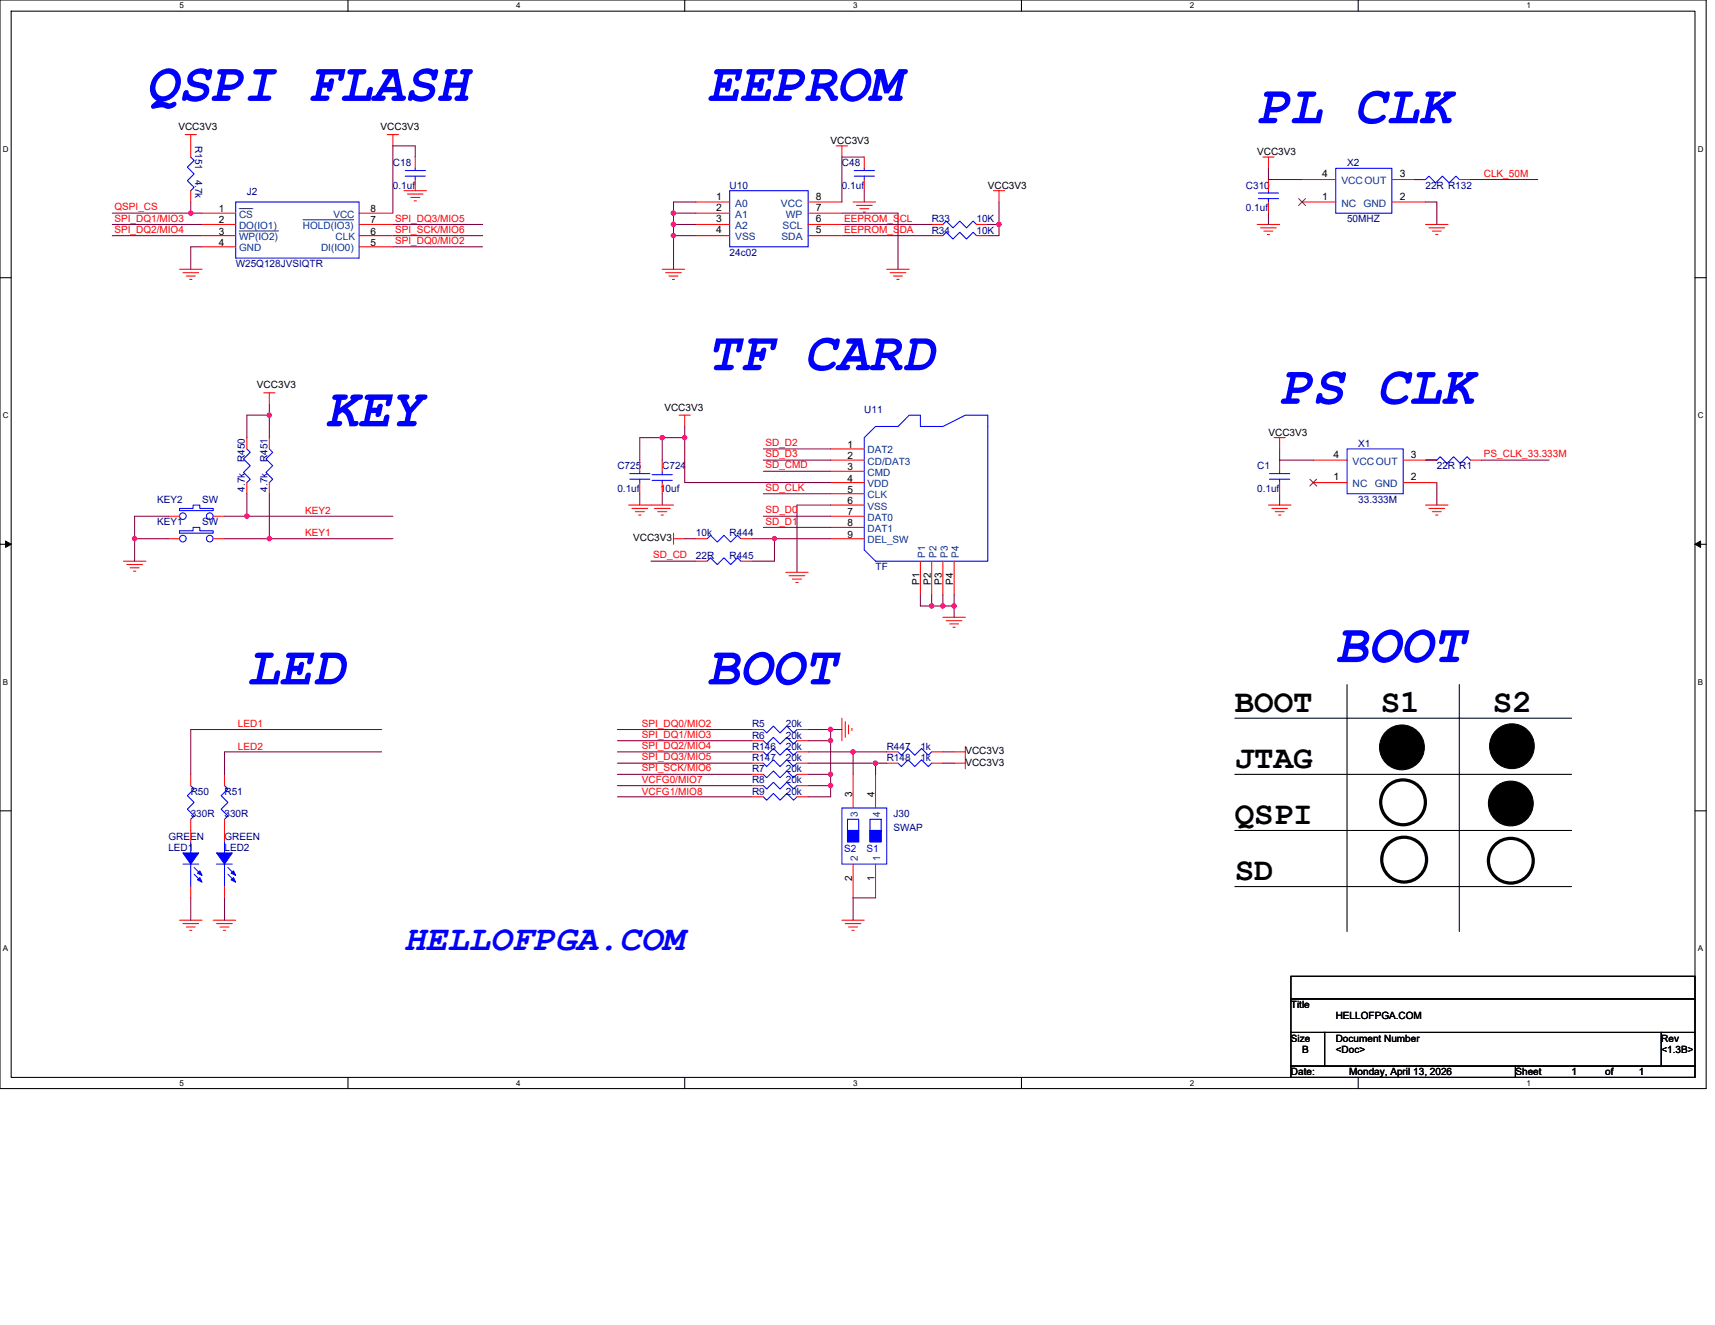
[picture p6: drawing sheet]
<svg xmlns="http://www.w3.org/2000/svg" width="279mm" height="216mm" viewBox="0 0 279 216" stroke-linecap="round" stroke-linejoin="round" font-family="sans-serif">
<path d="M0 0h278v177.4h-278zM1.8 1.8h274.3v173.8h-274.3z" fill="none" stroke="#000" stroke-width=".17"/>
<g fill="#fff">
<path d="M29.3 .2h.7v1.5h-.7z"/>
<path d="M29.3 175.7h.7v1.5h-.7z"/>
</g>
<path d="M56.7 0v1.8M56.7 175.6v1.8" fill="none" stroke="#000" stroke-width=".17"/>
<g fill="#fff">
<path d="M84.1 .2h.7v1.5h-.7z"/>
<path d="M84.1 175.7h.7v1.5h-.7z"/>
</g>
<path d="M111.5 0v1.8M111.5 175.6v1.8" fill="none" stroke="#000" stroke-width=".17"/>
<g fill="#fff">
<path d="M139 .2h.7v1.5h-.7z"/>
<path d="M139 175.7h.7v1.5h-.7z"/>
</g>
<path d="M166.4 0v1.8M166.4 175.6v1.8" fill="none" stroke="#000" stroke-width=".17"/>
<g fill="#fff">
<path d="M193.8 .2h.8v1.5h-.8z"/>
<path d="M193.8 175.7h.8v1.5h-.8z"/>
</g>
<path d="M221.3 0v1.8M221.3 175.6v1.8" fill="none" stroke="#000" stroke-width=".17"/>
<g fill="#fff">
<path d="M248.7 .2h.7v1.5h-.7z"/>
<path d="M248.7 175.7h.7v1.5h-.7z"/>
<path d="M.5 23.5h.9v1.5h-.9z"/>
<path d="M276.6 23.5h1v1.5h-1z"/>
<path d="M.5 67h.9v1.4h-.9z"/>
<path d="M276.6 67h1v1.4h-1z"/>
</g>
<path d="M0 45.3h1.8M276.1 45.3h1.9" fill="none" stroke="#000" stroke-width=".17"/>
<g fill="#fff">
<path d="M.5 110.4h.8v1.5h-.8z"/>
<path d="M276.6 110.4h.9v1.5h-.9z"/>
</g>
<path d="M0 88.7h1.8M276.1 88.7h1.9" fill="none" stroke="#000" stroke-width=".17"/>
<path d="M.9 88.2l.9 .5-.9 .5zM276.1 88.7l1-.5v1z" fill="#000" stroke="#000" stroke-width=".16"/>
<g fill="#fff">
<path d="M.5 153.8h.8v1.5h-.8z"/>
<path d="M276.6 153.8h.9v1.5h-.9z"/>
</g>
<g fill="none" stroke="#000" stroke-width=".17">
<path d="M201.2 117h54.8M219.5 111.5v40.3M237.7 111.5v40.3M0 132.1h1.8M201.2 126.2h54.8M201.2 135.3h54.8M276.1 132.1h1.9M201.2 144.5h54.8M210.3 159.1h65.8v3.7h-65.8zM210.3 162.8h65.8v5.4h-65.8zM210.3 168.2h5.5v5.5h-5.5zM210.3 173.7h36.6v1.9h-36.6z"/>
<path d="M215.8 168.2h54.9v5.5h-54.9zM246.9 173.7h29.2v1.9h-29.2zM270.7 168.2h5.4v5.5h-5.4z"/>
</g>
<g fill="#000" stroke="#000" stroke-width=".17">
<circle cx="228.4" cy="121.8" r="3.7"/>
<circle cx="246.1" cy="130.9" r="3.7"/>
<circle cx="246.3" cy="121.6" r="3.6"/>
</g>
<g fill="none" stroke="#000" stroke-width=".53">
<circle cx="228.6" cy="130.7" r="3.6"/>
<circle cx="228.8" cy="140.1" r="3.7"/>
<circle cx="246.1" cy="140.2" r="3.6"/>
</g>
<g fill="none" stroke="#f00" stroke-width=".17">
<path d="M30.2 21.9h1.8M31.1 21.9v3.7M31.1 31.1v1.8M32.9 34.7h5.5M32.9 36.6h5.5M32.9 38.4h5.5M58.5 34.7h5.5M58.5 36.6h5.5M58.5 38.4h5.5M63.1 21.9h1.8M64 21.9v1.9M65.8 31.1h3.7"/>
<path d="M66.4 31.6h2.5M66.9 32.2h1.5M67.5 32.7h.3M67.6 25.6v1.8M67.6 29.3v1.8M113.4 32.9h5.5M113.4 38.4h5.5M113.4 34.7h5.5M113.4 36.6h5.5M131.7 38.4h5.5M131.7 36.6h5.5M131.7 34.7h5.5"/>
<path d="M131.7 32.9h5.5M136.2 23.8h1.9M137.2 23.8v1.8M139 32.9h3.6M139.5 33.5h2.6M140.1 34h1.4M140.6 34.6h.4M140.8 25.6v1.8M140.8 29.3v1.8M151.8 38.4h1.8M151.8 36.6h1.8M159.1 38.4h1.8"/>
<path d="M159.1 36.6h1.8M161.8 31.1h1.9M162.8 31.1v1.8M204.8 36.6h3.7M205.4 37.1h2.5M205.7 25.6h1.9M205.9 37.7h1.5M206.5 38.2h.3M206.7 25.6v1.8M206.7 29.3v1.8M206.7 32.9v1.8M212.1 29.3h5.5"/>
<path d="M212.1 32.9h5.5M226.8 29.3h5.4h-1.8M226.8 32.9h5.4M232.2 36.6h3.7M232.8 37.1h2.6M233.3 37.7h1.5M233.9 38.2h.4M237.7 29.3h1.9M29.3 43.9h3.6M29.8 44.4h2.6M30.4 45h1.4M30.9 45.5h.4"/>
<path d="M32.9 40.2h5.5M58.5 40.2h5.5M107.9 43.9h3.6M108.4 44.4h2.6M109 45h1.4M109.5 45.5h.4M144.5 43.9h3.6M145 44.4h2.6M145.6 45h1.4M146.1 45.5h.4M40.2 71.3v1.9M40.2 78.6v1.9"/>
<path d="M43 64h1.8M43.9 71.3v1.9M43.9 78.6v1.9M43.9 64v1.8M104.2 75v1.8M104.2 78.6v1.9M107.9 78.6v1.9M107.9 75v1.8M110.6 67.6h1.9M111.5 67.6v1.9M135.3 73.2h5.5M135.3 75h5.5"/>
<path d="M135.3 76.8h5.5M135.3 78.6h5.5M207.6 71.3h1.8M208.5 71.3v1.9M208.5 75v1.8M208.5 78.6v1.9M214 75h5.5M214 78.6h5.5M228.6 75h5.5h-1.9M228.6 78.6h5.5M239.6 75h1.8M20.1 91.4h3.7"/>
<path d="M20.7 92h2.5M21.2 92.5h1.5M21.8 93.1h.3M27.4 84.1h1.9M27.4 87.8h1.9M34.7 84.1h1.9M34.7 87.8h1.9M102.4 82.3h7.3M103 82.8h2.5M103.5 83.4h1.5M104.1 83.9h.3M106.6 82.8h2.6"/>
<path d="M107.2 83.4h1.4M107.7 83.9h.4M109.7 87.8h1.8M109.7 86.9v1.8M113.4 87.8h1.8M113.4 91.4h1.8M120.7 87.8h1.8M120.7 91.4h1.8M128 93.3h3.7M128.6 93.8h2.5M129.1 94.4h1.5M129.6 94.9h.4"/>
<path d="M135.3 80.5h5.5M135.3 82.3h5.5M135.3 84.1h5.5M135.3 85.9h5.5M135.3 87.8h5.5M149.9 91.4v5.5M151.8 91.4v5.5M153.6 91.4v5.5M155.4 91.4v5.5M206.7 82.3h3.6M207.2 82.8h2.6M207.8 83.4h1.4"/>
<path d="M208.3 83.9h.4M232.2 82.3h3.7M232.8 82.8h2.6M233.3 83.4h1.5M233.9 83.9h.4M122.5 118.9h1.9M129.8 118.9h1.9M137.2 117v3.7M137.7 117.6v2.5M138.2 118.1v1.5M138.8 118.7v.3M153.6 100.6h3.7"/>
<path d="M154.2 101.1h2.5M154.7 101.7h1.5M155.3 102.2h.3M31.1 133.5v3.7M31.1 126.2v1.8M36.6 126.2v1.8M36.6 133.5v3.7M122.5 126.2h1.9M122.5 128h1.9M122.5 120.7h1.9M122.5 129.8h1.9M122.5 122.5h1.9"/>
<path d="M122.5 124.4h1.9M129.8 126.2h1.9M129.8 128h1.9M129.8 120.7h1.9M129.8 129.8h1.9M129.8 122.5h1.9M129.8 124.4h1.9M139 126.2v5.5M142.6 126.2v5.5M144.5 122.5h1.8M144.5 124.4h1.8M151.8 122.5h1.8"/>
<path d="M151.8 124.4h1.8M155.4 122.5h1.9M155.4 124.4h1.9M157.3 121.6v3.7M29.3 149.9h3.6M29.8 150.5h2.6M30.4 151h1.4M30.9 151.6h.4M31.1 144.5v1.8M34.7 149.9h3.7M35.3 150.5h2.5M35.8 151h1.5"/>
<path d="M36.4 151.6h.3M36.6 144.5v1.8M137.2 149.9h3.6M137.7 150.5h2.6M138.2 151h1.5M138.8 151.6h.4M139 140.8v5.5M142.6 140.8v5.5"/>
</g>
<g fill="none" stroke="#00f" stroke-width=".17">
<path d="M31.1 25.6l.5 .5-1.1 1.1 1.1 1.1-1.1 1.1 1.1 1.1-.5 .6M38.4 32.9h20.1v9.2h-20.1zM66 28.7h3.3M66 27.8h3.3M67.6 27.4v.4M67.6 28.7v.6M118.9 31.1h12.8v9.1h-12.8zM139.2 28.7h3.3M139.2 27.8h3.3M140.8 27.4v.4M140.8 28.7v.6M153.6 38.4l.6-.6 1.1 1.1 1.1-1.1 1.1 1.1 1-1.1 .6 .6"/>
<path d="M153.6 36.6l.6-.6 1.1 1.1 1.1-1.1 1.1 1.1 1-1.1 .6 .6M205 32.4h3.3M205 31.5h3.3M206.7 31.1v.4M206.7 32.4v.5M217.6 27.4h9.2v7.3h-9.2zM232.2 29.3l.6-.6 1.1 1.1 1.1-1.1 1.1 1.1 1.1-1.1 .5 .6M40.2 73.2l.6 .5-1.1 1.1 1.1 1.1-1.1 1.1 1.1 1.1-.6 .5M43.9 73.2l.5 .5-1.1 1.1 1.1 1.1-1.1 1.1 1.1 1.1-.5 .5M102.6 78.1h3.3M102.6 77.2h3.3M104.2 76.8v.4"/>
<path d="M104.2 78.1v.5M106.2 77.3h3.3M106.2 78.3h3.3M107.9 78.3v.3M107.9 76.8v.5M140.8 71.3l1.8-1.8h3.7l1.8-1.9h1.8v1.9h3.7l3.7-1.9h3.6v23.8h-18.3l-1.8-1.8zM206.8 78.1h3.3M206.8 77.2h3.3M208.5 76.8v.4M208.5 78.1v.5M219.5 73.2h9.1v7.3h-9.1zM234.1 75l.5-.6 1.1 1.1 1.1-1.1 1.1 1.1 1.1-1.1 .6 .6"/>
<path d="M29.3 82.8h2.2v-.5h1.1v.5h2.1v.4h-5.4zM29.3 86.5h2.2v-.6h1.1v.6h2.1v.4h-5.4zM115.2 87.8l.6-.6 1.1 1.1 1-1.1 1.1 1.1 1.1-1.1 .6 .6M115.2 91.4l.6-.5 1.1 1.1 1-1.1 1.1 1.1 1.1-1.1 .6 .5M124.4 118.9l.5 .5 1.1-1.1 1.1 1.1 1.1-1.1 1.1 1.1 .5-.5M31.1 137.2v1.8M31.1 128l.5 .6-1.1 1 1.1 1.1-1.1 1.1 1.1 1.1-.5 .6M36.6 128l.5 .6-1.1 1 1.1 1.1-1.1 1.1 1.1 1.1-.5 .6M36.6 137.2v1.8M124.4 126.2l.5 .5 1.1-1.1 1.1 1.1 1.1-1.1 1.1 1.1 .5-.5M124.4 128l.5 .6 1.1-1.1 1.1 1.1 1.1-1.1 1.1 1.1 .5-.6M124.4 120.7l.5 .5 1.1-1.1 1.1 1.1 1.1-1.1 1.1 1.1 .5-.5"/>
<path d="M124.4 129.8l.5 .6 1.1-1.1 1.1 1.1 1.1-1.1 1.1 1.1 .5-.6M124.4 122.5l.5 .6 1.1-1.1 1.1 1.1 1.1-1.1 1.1 1.1 .5-.6M124.4 124.4l.5 .5 1.1-1.1 1.1 1.1 1.1-1.1 1.1 1.1 .5-.5M137.2 131.7h7.3v9.1h-7.3zM138.1 135.3h1.8M138.1 133.5h1.8v3.7h-1.8zM141.7 135.3h1.9M141.7 133.5h1.9v3.7h-1.9zM146.3 122.5l.6 .6 1-1.1 1.1 1.1 1.1-1.1 1.1 1.1 .6-.6M146.3 124.4l.6 .5 1-1.1 1.1 1.1 1.1-1.1 1.1 1.1 .6-.5M29.8 140.8h2.6M31.1 140.8v3.7"/>
<path d="M31.6 141.4l1.1 1.1M31.6 142.5l1.1 1.1M35.3 140.8h2.5M36.6 140.8v3.7M37.1 141.4l1.1 1.1M37.1 142.5l1.1 1.1"/>
<circle cx="29.8" cy="87.8" r=".54"/>
<circle cx="29.8" cy="84.1" r=".54"/>
<circle cx="34.2" cy="84.1" r=".54"/>
<circle cx="34.2" cy="87.8" r=".54"/>
</g>
<path d="M38.9 34h2.3M38.9 37.6h6.5M49.4 35.8h8.2" fill="none" stroke="#004080" stroke-width=".16"/>
<g fill="#00f" stroke="#00f" stroke-width=".17">
<path d="M29.8 139h2.6l-1.3 1.8z" fill-rule="evenodd"/>
<path d="M32.2 143.4l.4-.4 .3 .7z" fill-rule="evenodd"/>
<path d="M32.6 141.9l.3 .7-.7-.3z" fill-rule="evenodd"/>
<path d="M35.3 139h2.5l-1.2 1.8z" fill-rule="evenodd"/>
<path d="M37.7 143.4l.3-.4 .4 .7z" fill-rule="evenodd"/>
<path d="M38 141.9l.4 .7-.7-.3z" fill-rule="evenodd"/>
<path d="M141.7 135.3v1.9h1.9v-1.9z" fill-rule="evenodd"/>
<path d="M138.1 135.3v1.9h1.8v-1.9z" fill-rule="evenodd"/>
</g>
<path d="M211.6 32.4l1.1 1.1M212.7 32.4l-1.1 1.1M213.4 78.1l1.1 1.1M214.5 78.1l-1.1 1.1" fill="none" stroke="#804000" stroke-width=".16"/>
<g fill="none" stroke="#800040" stroke-width=".17">
<path d="M18.3 34.7h12.8M18.3 36.6h14.6M18.3 38.4h14.6M31.1 34.7h1.8M31.1 32.9v1.8M64 36.6h14.6M64 38.4h14.6M67.6 25.6v-1.8h-3.6v10.9M109.7 36.6v1.8M109.7 38.4v5.5M109.7 34.7h3.7M109.7 36.6h3.7"/>
<path d="M109.7 38.4h3.7M109.7 34.7v1.9M113.4 32.9h-3.7v1.8M137.2 38.4h14.6M137.2 34.7h9.1v9.2M137.2 36.6h14.6M140.8 25.6h-3.6v7.3M140.8 31.1v1.8M160.9 36.6h1.9M162.8 32.9v3.7M162.8 36.6v1.8h-1.9M206.7 34.7v1.9"/>
<path d="M206.7 27.4v1.9h5.4M230.4 29.3h1.8M232.2 32.9h1.9v3.7M239.6 29.3h10.9M32.9 40.2h-1.8v3.7M64 40.2h14.6M43.9 65.8v1.8M43.9 67.6h-3.7v3.7M43.9 67.6v3.7M107.9 71.3h-3.7v3.7M107.9 71.3h3.6M107.9 71.3v3.7"/>
<path d="M111.5 69.5v1.8M111.5 71.3v7.3h23.8M124.4 75h10.9M124.4 76.8h10.9M124.4 73.2h10.9M208.5 73.2v1.8h5.5M232.2 75h1.9M234.1 78.6v3.7M241.4 75h11M21.9 87.8h5.5M21.9 87.8v3.6M27.4 84.1h-5.5v3.7"/>
<path d="M36.6 87.8h7.3M36.6 84.1h3.6M40.2 80.5v3.6M40.2 84.1h23.8M43.9 80.5v7.3M43.9 87.8h20.1M104.2 80.5v1.8M106.1 91.4h7.3M107.9 80.5v1.8M111.5 87.8h1.9M122.5 87.8h3.7M124.4 85.9h10.9"/>
<path d="M124.4 80.5h10.9M124.4 84.1h10.9M126.2 87.8v3.6h-3.7M126.2 87.8h9.1M135.3 82.3h-5.5v11M149.9 96.9v1.8h1.9M151.8 96.9v1.8M151.8 98.7h1.8M153.6 96.9v1.8M153.6 98.7h1.8M155.4 96.9v1.8M155.4 98.7v1.9"/>
<path d="M208.5 80.5v1.8M62.2 118.9h-31.1v7.3M100.6 118.9h21.9M131.7 118.9h3.6M135.3 118.9v1.8M135.3 118.9h1.9M62.2 122.5h-25.6v3.7M100.6 124.4h21.9M100.6 120.7h21.9M100.6 122.5h21.9M100.6 128h21.9M100.6 129.8h21.9"/>
<path d="M100.6 126.2h21.9M131.7 120.7h3.6M131.7 126.2h3.6M131.7 128h3.6M131.7 122.5h7.3M131.7 124.4h10.9M135.3 120.7v5.5M135.3 126.2v1.8M135.3 128v1.8h-3.6M139 122.5v3.7M139 122.5h5.5M142.6 124.4v1.8"/>
<path d="M142.6 124.4h1.9M153.6 122.5h1.8M153.6 124.4h1.8M31.1 146.3v3.6M36.6 146.3v3.6M142.6 146.3h-3.6v3.6"/>
</g>
<g fill="#f0f" stroke="#f0f" stroke-width=".17">
<circle cx="31.1" cy="34.7" r=".36"/>
<circle cx="162.7" cy="36.6" r=".36"/>
<circle cx="109.7" cy="34.7" r=".36"/>
<circle cx="109.7" cy="38.4" r=".36"/>
<circle cx="109.7" cy="36.6" r=".36"/>
<circle cx="43.9" cy="67.6" r=".36"/>
<circle cx="43.9" cy="87.8" r=".35"/>
<circle cx="40.2" cy="84.1" r=".36"/>
<circle cx="21.9" cy="87.8" r=".36"/>
<circle cx="107.9" cy="71.3" r=".35"/>
<circle cx="111.5" cy="71.3" r=".35"/>
<circle cx="126.2" cy="87.8" r=".35"/>
<circle cx="155.4" cy="98.7" r=".36"/>
<circle cx="151.8" cy="98.7" r=".35"/>
<circle cx="153.6" cy="98.7" r=".35"/>
<circle cx="135.3" cy="120.7" r=".35"/>
<circle cx="135.3" cy="118.8" r=".36"/>
<circle cx="139" cy="122.5" r=".36"/>
<circle cx="142.6" cy="124.3" r=".35"/>
<circle cx="135.3" cy="126.2" r=".35"/>
<circle cx="135.3" cy="128" r=".36"/>
</g>
<g font-size="8.8" fill="#00f">
<text x="23.8" y="16.4">QSPI FLASH</text>
<text x="115.2" y="16.4">EEPROM</text>
<text x="204.8" y="20.1">PL CLK</text>
<text x="115.2" y="60.3">TF CARD</text>
<text x="208.5" y="65.8">PS CLK</text>
<text x="53" y="69.5">KEY</text>
<text x="217.6" y="107.9">BOOT</text>
<text x="40.2" y="111.5">LED</text>
<text x="115.2" y="111.5">BOOT</text>
</g>
<text font-size="5.8" fill="#00f" x="65.8" y="154.8">HELLOFPGA.COM</text>
<g font-size="5.3">
<text x="201.2" y="116">BOOT</text>
<text x="224.9" y="116">S1</text>
<text x="243.2" y="116">S2</text>
<text x="201.2" y="125.1">JTAG</text>
<text x="201.2" y="134.3">QSPI</text>
<text x="201.2" y="143.4">SD</text>
</g>
<g font-size="1.7">
<text x="215.4" y="28.9">4</text>
<text x="228" y="28.9">3</text>
<text x="116.7" y="32.5">1</text>
<text x="116.7" y="34.4">2</text>
<text x="132.9" y="34.4">7</text>
<text x="132.9" y="32.5">8</text>
<text x="215.4" y="32.5">1</text>
<text x="228" y="32.5">2</text>
<text x="116.7" y="38">4</text>
<text x="116.7" y="36.2">3</text>
<text x="132.9" y="38">5</text>
<text x="132.9" y="36.2">6</text>
<text x="217.3" y="74.6">4</text>
<text x="229.9" y="74.6">3</text>
<text x="217.3" y="78.3">1</text>
<text x="229.9" y="78.3">2</text>
</g>
<g font-size="1.7" fill="#004080">
<text x="218.5" y="30">VCCOUT</text>
<text x="119.8" y="33.7">A0</text>
<text x="119.8" y="35.5">A1</text>
<text x="127.2" y="33.7">VCC</text>
<text x="128" y="35.5">WP</text>
<text x="218.5" y="33.7">NC</text>
<text x="222.1" y="33.7">GND</text>
<text x="119.8" y="39.1">VSS</text>
<text x="119.8" y="37.3">A2</text>
<text x="127.3" y="39.1">SDA</text>
<text x="127.5" y="37.3">SCL</text>
<text x="220.4" y="75.7">VCCOUT</text>
<text x="220.4" y="79.4">NC</text>
<text x="224" y="79.4">GND</text>
</g>
<g font-size="1.6">
<text x="29.1" y="21.2">VCC3V3</text>
<text x="62" y="21.2">VCC3V3</text>
<text x="135.3" y="23.4">VCC3V3</text>
<text x="204.8" y="25.3">VCC3V3</text>
<text x="35.6" y="34.6">1</text>
<text x="60.3" y="34.6">8</text>
<text x="160.9" y="30.7">VCC3V3</text>
<text x="35.6" y="36.4">2</text>
<text x="35.6" y="38.2">3</text>
<text x="35.6" y="40.1">4</text>
<text x="60.3" y="36.4">7</text>
<text x="60.3" y="38.2">6</text>
<text x="60.3" y="40.1">5</text>
<text x="41.9" y="63.3">VCC3V3</text>
<text x="108.2" y="67">VCC3V3</text>
<text x="206.7" y="71">VCC3V3</text>
<text x="138.1" y="73">1</text>
<text x="138.1" y="74.8">2</text>
<text x="138.1" y="76.6">3</text>
<text x="138.1" y="78.5">4</text>
<text x="138.1" y="80.3">5</text>
<text x="138.1" y="82.1">6</text>
<text x="138.1" y="83.9">7</text>
<text x="103.1" y="88.2">VCC3V3</text>
<text x="138.1" y="85.8">8</text>
<text x="138.1" y="87.6">9</text>
<text x="149.8" y="95.3" transform="rotate(-90 149.8 95.3)">P1</text>
<text x="151.6" y="95.3" transform="rotate(-90 151.6 95.3)">P2</text>
<text x="153.5" y="95.3" transform="rotate(-90 153.5 95.3)">P3</text>
<text x="155.3" y="95.3" transform="rotate(-90 155.3 95.3)">P4</text>
<text x="157.3" y="122.9">VCC3V3</text>
<text x="157.3" y="124.7">VCC3V3</text>
<text x="138.8" y="129.8" transform="rotate(-90 138.8 129.8)">3</text>
<text x="142.5" y="129.8" transform="rotate(-90 142.5 129.8)">4</text>
<text x="138.8" y="143.6" transform="rotate(-90 138.8 143.6)">2</text>
<text x="142.5" y="143.6" transform="rotate(-90 142.5 143.6)">1</text>
<text x="210.3" y="164.2">Title</text>
<text x="217.6" y="166.1">HELLOFPGA.COM</text>
<text x="210.3" y="169.7">Size</text>
<text x="212.1" y="171.6">B</text>
<text x="217.6" y="169.7">Document Number</text>
<text x="217.6" y="171.6">&lt;Doc&gt;</text>
<text x="270.7" y="169.7">Rev</text>
<text x="270.7" y="171.6">&lt;1.3B&gt;</text>
<text x="210.3" y="175.2">Date:</text>
<text x="219.8" y="175.2">Monday, April 13, 2026</text>
<text x="246.9" y="175.2">Sheet</text>
<text x="256" y="175.2">1</text>
<text x="261.5" y="175.2">of</text>
<text x="267" y="175.2">1</text>
</g>
<g font-size="1.6" fill="#000080">
<text x="31.8" y="23.8" transform="rotate(90 31.8 23.8)">R151</text>
<text x="31.8" y="29.2" transform="rotate(90 31.8 29.2)">4.7k</text>
<text x="64" y="27.1">C18</text>
<text x="137.2" y="27.1">C48</text>
<text x="219.5" y="27.1">X2</text>
<text x="40.2" y="31.8">J2</text>
<text x="64" y="30.7">0.1uf</text>
<text x="118.9" y="30.7">U10</text>
<text x="137.2" y="30.7">0.1uf</text>
<text x="203" y="30.7">C310</text>
<text x="203" y="34.4">0.1uf</text>
<text x="232.2" y="30.7">22R R132</text>
<text x="118.9" y="41.7">24c02</text>
<text x="151.8" y="38.1">R34</text>
<text x="151.8" y="36.2">R33</text>
<text x="159.1" y="38.1">10K</text>
<text x="159.1" y="36.2">10K</text>
<text x="219.5" y="36.2">50MHZ</text>
<text x="38.4" y="43.5">W25Q128JVSIQTR</text>
<text x="140.8" y="67.3">U11</text>
<text x="39.9" y="75.3" transform="rotate(-90 39.9 75.3)">R450</text>
<text x="43.6" y="75.3" transform="rotate(-90 43.6 75.3)">R451</text>
<text x="100.6" y="76.5">C725</text>
<text x="107.9" y="76.5">C724</text>
<text x="204.8" y="76.5">C1</text>
<text x="221.3" y="72.8">X1</text>
<text x="234.1" y="76.5">22R R1</text>
<text x="25.6" y="81.9">KEY2</text>
<text x="32.9" y="81.9">SW</text>
<text x="39.9" y="80.1" transform="rotate(-90 39.9 80.1)">4.7k</text>
<text x="43.6" y="80.1" transform="rotate(-90 43.6 80.1)">4.7k</text>
<text x="100.6" y="80.1">0.1uf</text>
<text x="107.5" y="80.1">10uf</text>
<text x="204.8" y="80.1">0.1uf</text>
<text x="221.3" y="81.9">33.333M</text>
<text x="25.6" y="85.6">KEY1</text>
<text x="32.9" y="85.6">SW</text>
<text x="113.4" y="87.4">10k</text>
<text x="118.9" y="87.4">R444</text>
<text x="113.4" y="91.1">22R</text>
<text x="118.9" y="91.1">R445</text>
<text x="142.6" y="92.9">TF</text>
<text x="122.5" y="118.5">R5</text>
<text x="128" y="118.5">20k</text>
<text x="122.5" y="125.8">R7</text>
<text x="122.5" y="120.4">R6</text>
<text x="122.5" y="122.2">R146</text>
<text x="122.5" y="124">R147</text>
<text x="128" y="122.2">20k</text>
<text x="128" y="124">20k</text>
<text x="128" y="125.8">20k</text>
<text x="128" y="120.4">20k</text>
<text x="144.5" y="122.2">R447</text>
<text x="144.5" y="124">R148</text>
<text x="149.9" y="122.2">1k</text>
<text x="149.9" y="124">1k</text>
<text x="31.1" y="129.5">R50</text>
<text x="36.6" y="129.5">R51</text>
<text x="122.5" y="127.7">R8</text>
<text x="122.5" y="129.5">R9</text>
<text x="128" y="127.7">20k</text>
<text x="128" y="129.5">20k</text>
<text x="27.4" y="136.8">GREEN</text>
<text x="31.1" y="133.1">330R</text>
<text x="36.6" y="133.1">330R</text>
<text x="36.6" y="136.8">GREEN</text>
<text x="145.6" y="133.1">J30</text>
<text x="145.6" y="135.3">SWAP</text>
<text x="27.4" y="138.6">LED1</text>
<text x="36.6" y="138.6">LED2</text>
</g>
<g font-size="1.6" fill="#f00">
<text x="241.7" y="28.8">CLK_50M</text>
<text x="18.6" y="34.3">QSPI_CS</text>
<text x="18.6" y="36.1">SPI_DQ1/MIO3</text>
<text x="18.6" y="37.9">SPI_DQ2/MIO4</text>
<text x="64.4" y="36.1">SPI_DQ3/MIO5</text>
<text x="64.4" y="37.9">SPI_SCK/MIO6</text>
<text x="64.4" y="39.8">SPI_DQ0/MIO2</text>
<text x="137.5" y="36.1">EEPROM_SCL</text>
<text x="137.5" y="37.9">EEPROM_SDA</text>
<text x="124.7" y="72.7">SD_D2</text>
<text x="124.7" y="74.5">SD_D3</text>
<text x="124.7" y="76.3">SD_CMD</text>
<text x="241.7" y="74.5">PS_CLK_33.333M</text>
<text x="49.7" y="83.8">KEY2</text>
<text x="124.7" y="80">SD_CLK</text>
<text x="124.7" y="83.7">SD_D0</text>
<text x="49.7" y="87.4">KEY1</text>
<text x="124.7" y="85.5">SD_D1</text>
<text x="106.4" y="91">SD_CD</text>
<text x="38.8" y="118.5">LED1</text>
<text x="104.6" y="118.4">SPI_DQ0/MIO2</text>
<text x="38.8" y="122.2">LED2</text>
<text x="104.6" y="120.2">SPI_DQ1/MIO3</text>
<text x="104.6" y="122">SPI_DQ2/MIO4</text>
<text x="104.6" y="123.9">SPI_DQ3/MIO5</text>
<text x="104.6" y="125.7">SPI_SCK/MIO6</text>
<text x="104.6" y="127.7">VCFG0/MIO7</text>
<text x="104.6" y="129.5">VCFG1/MIO8</text>
</g>
<g font-size="1.6" fill="#004080">
<text x="38.9" y="35.5">CS</text>
<text x="54.3" y="35.5">VCC</text>
<text x="38.9" y="37.3">DO(IO1)</text>
<text x="38.9" y="39.1">WP(IO2)</text>
<text x="38.9" y="41">GND</text>
<text x="49.4" y="37.3">HOLD(IO3)</text>
<text x="52.3" y="41">DI(IO0)</text>
<text x="54.7" y="39.1">CLK</text>
<text x="141.4" y="73.9">DAT2</text>
<text x="141.4" y="75.7">CD/DAT3</text>
<text x="141.4" y="77.6">CMD</text>
<text x="141.4" y="79.4">VDD</text>
<text x="141.4" y="81.2">CLK</text>
<text x="141.4" y="83">VSS</text>
<text x="141.4" y="84.9">DAT0</text>
<text x="141.4" y="86.7">DAT1</text>
<text x="141.4" y="88.5">DEL_SW</text>
<text x="150.7" y="90.9" transform="rotate(-90 150.7 90.9)">P1</text>
<text x="152.5" y="90.9" transform="rotate(-90 152.5 90.9)">P2</text>
<text x="154.4" y="90.9" transform="rotate(-90 154.4 90.9)">P3</text>
<text x="156.2" y="90.9" transform="rotate(-90 156.2 90.9)">P4</text>
<text x="139.7" y="133.1" transform="rotate(-90 139.7 133.1)">3</text>
<text x="143.4" y="133.1" transform="rotate(-90 143.4 133.1)">4</text>
<text x="139.7" y="140.3" transform="rotate(-90 139.7 140.3)">2</text>
<text x="143.4" y="140.3" transform="rotate(-90 143.4 140.3)">1</text>
</g>
<g font-size="1.6" fill="#00f">
<text x="137.5" y="138.8">S2</text>
<text x="141.2" y="138.8">S1</text>
</g>
<g font-size="1.3">
<text x="29.3" y="1.4">5</text>
<text x="84.1" y="1.4">4</text>
<text x="139" y="1.4">3</text>
<text x="193.8" y="1.4">2</text>
<text x="248.7" y="1.4">1</text>
<text x=".5" y="24.7">D</text>
<text x="276.6" y="24.7">D</text>
<text x=".5" y="68.2">C</text>
<text x="276.6" y="68.2">C</text>
<text x=".5" y="111.6">B</text>
<text x="276.6" y="111.6">B</text>
<text x=".5" y="155">A</text>
<text x="276.6" y="155">A</text>
<text x="29.3" y="176.9">5</text>
<text x="84.1" y="176.9">4</text>
<text x="139" y="176.9">3</text>
<text x="193.8" y="176.9">2</text>
<text x="248.7" y="176.9">1</text>
</g>
</svg>
